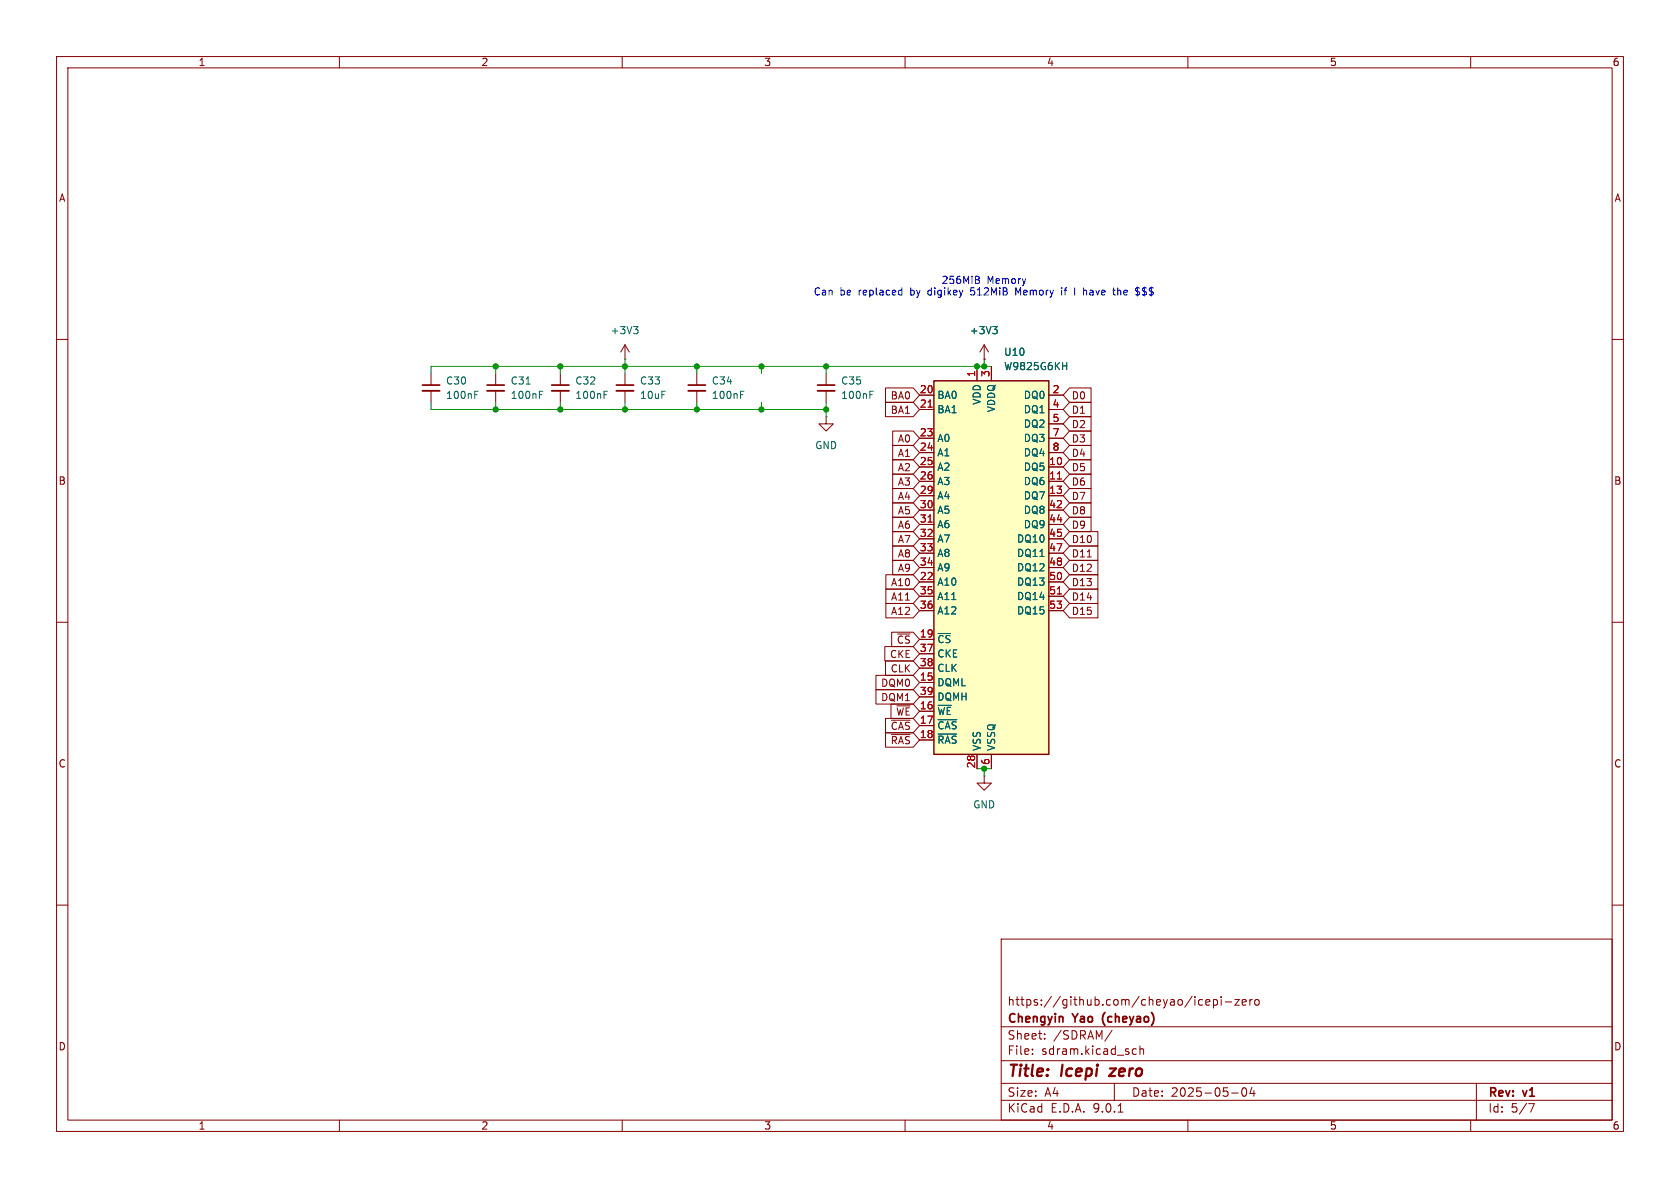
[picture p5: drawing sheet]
<svg xmlns="http://www.w3.org/2000/svg" width="297mm" height="210mm" viewBox="0 0 297 210" stroke-linecap="round" stroke-linejoin="round" font-family="sans-serif">
<g fill="none" stroke="#840000" stroke-width=".18">
<path d="M10 10h277v190h-277zM12 12h273v186h-273zM60 10v2M110 10v2M160 10v2M210 10v2M260 10v2M10 60h2M99.1 66v2.1M99.1 69.1v2M110.5 63.5h.1M110.5 61l-.8 1.2"/>
<path d="M110.5 61l.8 1.2M110.5 61v2.5M285 60h2M10 110h2M285 110h2M10 160h2M177 166h108v32h-108zM212 177.6h.6M212 176.8h.6M213.2 177.2l.7-.1-.1-.3-.4-.1-.2 .2v.7h.6M214.5 176.8l.5-.1 .2 .3v.4l-.1 .2h-.6M214.5 176.7v1.5"/>
<path d="M215.9 176.2v.1M215.9 176.7v1M216.6 177.1h1.1M218.3 176.7h.8l-.8 1h.8M219.6 177.2l.7-.1-.1-.3-.4-.1-.2 .2 .1 .7h.5M221 176.7v1M221.4 176.7l-.3 .1-.1 .2M222 176.8l.3-.1 .3 .3v.4l-.3 .3-.3-.1-.2-.2v-.4zM285 160h2M60 198v2M110 198v2M160 198v2"/>
<path d="M177 194.5h108M177 191.5h108M177 187.5h108M177 181.5h108M182.5 186.3v.1M182.5 185.5v.1M184.7 183.6v.1M184.7 182.8v.1M196.6 182.1l-1.3 2M197 191.5v3M197.7 196.6h.8M200.3 186.3h.6"/>
<path d="M200.3 185.5h.6M201.5 185.5l.2-.1 .4 .1 .1 .9M201.5 184.9v1.5M210 198v2M217.7 193.2h1.2M219.7 192.4l.2-.1a.81 .81 0 0 1 .6 .6 .81 .81 0 0 1-.3 .8l-.2 .1a.81 .81 0 0 1-.3-1.4zM221.3 192.2l-.3 1.1h.9M221.7 192.8v1M260 198v2M261 191.5v6.5M270.2 195.1h1l-.6 1.5"/>
</g>
<path d="M197.3 188.9l-1.2 1.3h1" fill="none" stroke="#840000" stroke-width=".4"/>
<path d="M97.5 68.1h3.1" fill="none" stroke="#840000" stroke-width=".3"/>
<path d="M97.5 69.1h3.1" fill="none" stroke="#840000" stroke-width=".33"/>
<path d="M112 57.7h.8l-.4 .5M112.5 58.2l.3 .3v.3l-.3 .2M106.8 69.8h.4M106.8 69.2h.6" fill="none" stroke="#006464" stroke-width=".18"/>
<path d="M165.1 67.3h20.3v66.1h-20.3z" fill="#ffffc2"/>
<path d="M165.1 67.3h20.3v66.1h-20.3z" fill="none" stroke="#840000" stroke-width=".25"/>
<g fill="none" stroke="#840000" stroke-width=".18">
<path d="M76.2 66v2.1M76.2 69.1v2M87.6 66v2.1M87.6 69.1v2M110.5 66v2.1M110.5 69.1v2M123.2 66v2.1M123.2 69.1v2M146 73.7v1.2h1.3l-1.3 1.3-1.2-1.3h1.2M146 73.7h.1M146 66v2.1M146 69.1v2"/>
<path d="M156.5 71.1h4.9l1.2 1.3-1.2 1.3h-4.9zM156.5 68.6h4.9l1.2 1.3-1.2 1.2h-4.9zM157.8 76.2h3.6l1.2 1.3-1.2 1.2h-3.6zM157.8 78.7h3.6l1.2 1.3-1.2 1.3h-3.6zM162.6 69.9h2.5M162.6 72.4h2.5M162.6 77.5h2.5M172.7 64.8v2.5M174 63.5h.1M174 61l-.8 1.2M174 61l.8 1.2M174 61v2.5"/>
<path d="M175.3 64.8v2.5M185.4 69.9h2.6M185.4 72.4h2.6M185.4 77.5h2.6M185.4 74.9h2.6M189.1 71.1h3.8v2.6h-3.8l-1.1-1.3zM189.1 73.7h3.8v2.5h-3.8l-1.1-1.3zM189.1 78.7h3.8v2.6h-3.8l-1.1-1.3zM189.1 76.2h3.8v2.5h-3.8l-1.1-1.2zM189.1 68.6h3.8v2.5h-3.8l-1.1-1.2zM157.8 91.4h3.6l1.2 1.3-1.2 1.3h-3.6zM157.8 88.9h3.6l1.2 1.3-1.2 1.2h-3.6z"/>
<path d="M157.8 96.5h3.6l1.2 1.3-1.2 1.3h-3.6zM157.8 99.1h3.6l1.2 1.2-1.2 1.3h-3.6zM157.8 81.3h3.6l1.2 1.3-1.2 1.2h-3.6zM157.8 94h3.6l1.2 1.3-1.2 1.2h-3.6zM157.8 86.4h3.6l1.2 1.2-1.2 1.3h-3.6zM157.8 83.8h3.6l1.2 1.3-1.2 1.3h-3.6zM162.6 80h2.5M162.6 82.6h2.5M162.6 85.1h2.5M162.6 87.6h2.5M162.6 90.2h2.5M162.6 92.7h2.5"/>
<path d="M162.6 95.3h2.5M162.6 97.8h2.5M185.4 80h2.6M185.4 82.6h2.6M185.4 85.1h2.6M185.4 87.6h2.6M185.4 90.2h2.6M185.4 92.7h2.6M185.4 95.3h2.6M185.4 97.8h2.6M189.1 81.3h3.8v2.5h-3.8l-1.1-1.2zM189.1 91.4h3.8v2.6h-3.8l-1.1-1.3z"/>
<path d="M189.1 94h5v2.5h-5l-1.1-1.2zM189.1 96.5h5v2.6h-5l-1.1-1.3zM189.1 88.9h3.8v2.5h-3.8l-1.1-1.2zM189.1 86.4h3.8v2.5h-3.8l-1.1-1.3zM189.1 99.1h5v2.5h-5l-1.1-1.3zM189.1 83.8h3.8v2.6h-3.8l-1.1-1.3zM192.2 98.5h.7M154.9 119.4h6.5l1.2 1.3-1.2 1.2h-6.5zM156.4 114.3h5l1.2 1.3-1.2 1.2h-5zM156.5 116.8h4.9l1.2 1.3-1.2 1.3h-4.9zM156.6 104.1h4.8l1.2 1.3-1.2 1.3h-4.8zM156.6 106.7h4.8l1.2 1.3-1.2 1.2h-4.8z"/>
<path d="M156.6 101.6h4.8l1.2 1.3-1.2 1.2h-4.8zM157.6 111.8h3.8l1.2 1.2-1.2 1.3h-3.8zM162.6 100.3h2.5M162.6 102.9h2.5M162.6 105.4h2.5M162.6 108h2.5M162.6 113h2.5M162.6 115.6h2.5M162.6 118.1h2.5M185.4 100.3h2.6M185.4 102.9h2.6M185.4 105.4h2.6"/>
<path d="M185.4 108h2.6M189.1 104.1h5v2.6h-5l-1.1-1.3zM189.1 101.6h5v2.5h-5l-1.1-1.2zM189.1 106.7h5v2.5h-5l-1.1-1.2zM154.9 121.9h6.5l1.2 1.3-1.2 1.3h-6.5zM156.5 127h4.9l1.2 1.3-1.2 1.2h-4.9zM156.5 129.5h4.9l1.2 1.3-1.2 1.3h-4.9zM157.5 124.5h3.9l1.2 1.2-1.2 1.3h-3.9zM157.6 127.3h3.3M157.6 129.9h3.3M162.6 120.7h2.5M162.6 123.2h2.5"/>
<path d="M162.6 125.7h2.5M162.6 128.3h2.5M162.6 130.8h2.5M172.7 133.4v2.5M174 137.2v1.2h1.3l-1.3 1.3-1.3-1.3h1.3M174 137.2h.1M175.3 133.4v2.5"/>
</g>
<path d="M164.1 72h.7M164.1 92.3h.7M186.9 84.7h.8M186.9 105h.8" fill="none" stroke="#a90000" stroke-width=".18"/>
<g fill="none" stroke="#006464" stroke-width=".18">
<path d="M175.5 57.7h.8l-.4 .5M176 58.2l.3 .3v.3l-.3 .2M83.9 69.8h.5M83.9 69.2h.6M93 67.9h.7M95.4 69.8h.4M95.4 69.2h.6M130.9 69.8h.4M130.9 69.2h.6M153.8 69.8h.4M153.8 69.2h.6M187.9 64.7h.7"/>
<path d="M188.6 64.1v1.2M165.8 127.2h3.3M165.8 129.8h3.3"/>
</g>
<path d="M74.7 68.1h3M86.1 68.1h3.1M109 68.1h3M121.7 68.1h3M144.5 68.1h3.1" fill="none" stroke="#840000" stroke-width=".3"/>
<path d="M74.7 69.1h3M86.1 69.1h3.1M109 69.1h3M121.7 69.1h3M144.5 69.1h3.1" fill="none" stroke="#840000" stroke-width=".33"/>
<g fill="none" stroke="#009600" stroke-width=".18">
<path d="M76.2 71.1v1.3h69.8M87.6 64.8v1.2M87.6 71.1v1.3M99.1 64.8v1.2M99.1 71.1v1.3M110.5 63.5v2.5M110.5 71.1v1.3M123.2 64.8v1.2M123.2 71.1v1.3M134.6 64.8v1.2M134.6 71.1v1.3M146 64.8v1.2"/>
<path d="M146 71.1v2.6M174 63.5v1.3M175.3 64.8h-99.1v1.2M172.7 135.9h2.6M174 135.9v1.3"/>
</g>
<g fill="none" stroke="#0000c2" stroke-width=".18">
<path d="M159.1 51.3l.3 .1M159.4 50.9v1.3M159.4 52.1l-.3 .1M171.6 52l.2 .2M171.7 50.9l-.1 .6 .2-.1M172.9 48.8l.2 .3-.2 .3 .2 .2 .1 .3-.3 .2h-.5M180 51.8l-.4-.9v1.3M187.7 50.9v.1M187.7 51.3v.9M188.1 51.3h.5M188.6 50.9l-.3 .2v1.1M190 50.9v1.3"/>
<path d="M197.6 50.9v1.3M198 51.3l-.4 .1M202 52.1l.1 .1M202.1 50.9l-.1 .2 .1 .3"/>
</g>
<g fill="#009600" stroke="#009600" stroke-width=".18">
<circle cx="146" cy="64.8" r=".46"/>
<circle cx="172.7" cy="64.8" r=".46"/>
<circle cx="146" cy="72.4" r=".46"/>
<circle cx="174" cy="64.8" r=".46"/>
<circle cx="134.6" cy="72.4" r=".46"/>
<circle cx="123.2" cy="64.8" r=".46"/>
<circle cx="134.6" cy="64.8" r=".46"/>
<circle cx="123.2" cy="72.4" r=".46"/>
<circle cx="110.5" cy="64.8" r=".46"/>
<circle cx="110.5" cy="72.4" r=".46"/>
<circle cx="87.6" cy="64.8" r=".46"/>
<circle cx="87.6" cy="72.4" r=".46"/>
<circle cx="99.1" cy="64.8" r=".46"/>
<circle cx="99.1" cy="72.4" r=".46"/>
<circle cx="174" cy="135.9" r=".46"/>
</g>
<g font-size="2.8" fill="#840000">
<text x="178" y="190.9">Title:</text>
<text x="187.7" y="190.9">Icepi</text>
<text x="197.1" y="190.9">zero</text>
</g>
<g font-size="2.1" fill="#840000">
<text x="178" y="178">https://github.com/cheyao/icepi-zero</text>
<text x="178" y="184">Sheet:</text>
<text x="178" y="181.2">Chengyin</text>
<text x="186.2" y="184">/SDRAM/</text>
<text x="189.8" y="181.2">Yao</text>
<text x="195.6" y="181.2">(cheyao)</text>
<text x="178" y="186.7">File:</text>
<text x="184.1" y="186.7">sdram.kicad_sch</text>
<text x="178" y="196.9">KiCad</text>
<text x="178" y="194.1">Size:</text>
<text x="184.7" y="194.1">A4</text>
<text x="185.7" y="196.9">E.D.A.</text>
<text x="193.3" y="196.9">9.0.1</text>
<text x="200" y="194.1">Date:</text>
<text x="207" y="194.1">2025-05-04</text>
<text x="263" y="194.3">Rev:</text>
<text x="263" y="196.9">Id:</text>
<text x="267.1" y="196.9">5/7</text>
<text x="269.4" y="194.3">v1</text>
</g>
<g font-size="1.8" fill="#840000">
<text x="35" y="11.9">1</text>
<text x="85" y="11.9">2</text>
<text x="135" y="11.9">3</text>
<text x="185" y="11.9">4</text>
<text x="235" y="11.9">5</text>
<text x="285" y="11.9">6</text>
<text x="10.3" y="35.9">A</text>
<text x="285.3" y="35.9">A</text>
<text x="157.4" y="70.8">BA0</text>
<text x="189.4" y="70.8">D0</text>
<text x="157.4" y="73.3">BA1</text>
<text x="189.4" y="73.3">D1</text>
<text x="189.4" y="75.9">D2</text>
<text x="158.6" y="83.5">A2</text>
<text x="158.6" y="78.4">A0</text>
<text x="158.6" y="81">A1</text>
<text x="189.4" y="83.5">D5</text>
<text x="189.4" y="81">D4</text>
<text x="189.4" y="78.4">D3</text>
<text x="10.3" y="85.9">B</text>
<text x="158.6" y="88.6">A4</text>
<text x="158.6" y="86">A3</text>
<text x="189.4" y="88.6">D7</text>
<text x="189.4" y="86">D6</text>
<text x="285.3" y="85.9">B</text>
<text x="158.6" y="93.7">A6</text>
<text x="158.6" y="91.1">A5</text>
<text x="189.4" y="93.7">D9</text>
<text x="189.4" y="91.1">D8</text>
<text x="158.6" y="98.7">A8</text>
<text x="158.6" y="101.3">A9</text>
<text x="158.6" y="96.2">A7</text>
<text x="189.4" y="96.2">D10</text>
<text x="189.4" y="98.7">D11</text>
<text x="189.4" y="101.3">D12</text>
<text x="157.4" y="106.4">A11</text>
<text x="157.4" y="103.8">A10</text>
<text x="189.4" y="106.4">D14</text>
<text x="189.4" y="103.8">D13</text>
<text x="157.4" y="108.9">A12</text>
<text x="158.4" y="114">~{CS}</text>
<text x="189.4" y="108.9">D15</text>
<text x="157.2" y="116.5">CKE</text>
<text x="157.4" y="119.1">CLK</text>
<text x="155.7" y="124.1">DQM1</text>
<text x="155.7" y="121.6">DQM0</text>
<text x="157.4" y="129.2">~{CAS}</text>
<text x="157.4" y="131.8">~{RAS}</text>
<text x="158.3" y="126.7">~{WE}</text>
<text x="10.3" y="135.9">C</text>
<text x="285.3" y="135.9">C</text>
<text x="10.3" y="185.9">D</text>
<text x="285.3" y="185.9">D</text>
<text x="35" y="199.9">1</text>
<text x="85" y="199.9">2</text>
<text x="135" y="199.9">3</text>
<text x="185" y="199.9">4</text>
<text x="235" y="199.9">5</text>
<text x="285" y="199.9">6</text>
</g>
<g font-size="1.8" fill="#0000c2">
<text x="143.7" y="52.4">Can</text>
<text x="148.5" y="52.4">be</text>
<text x="151.9" y="52.4">replaced</text>
<text x="161.2" y="52.4">by</text>
<text x="164.5" y="52.4">digikey</text>
<text x="166.4" y="50.4">256MiB</text>
<text x="172.3" y="52.4">512MiB</text>
<text x="174.5" y="50.4">Memory</text>
<text x="180.4" y="52.4">Memory</text>
<text x="191.2" y="52.4">I</text>
<text x="193" y="52.4">have</text>
<text x="198.5" y="52.4">the</text>
<text x="202.6" y="52.4">$$$</text>
</g>
<g font-size="1.8" fill="#006464">
<text x="107.8" y="59.3">+3V3</text>
<text x="171.3" y="59.3">+3V3</text>
<text x="177.4" y="63.1">U10</text>
<text x="177.4" y="65.6">W9825G6KH</text>
<text x="78.7" y="70.7">100nF</text>
<text x="78.7" y="68.2">C30</text>
<text x="90.2" y="70.7">100nF</text>
<text x="90.2" y="68.2">C31</text>
<text x="101.6" y="70.7">100nF</text>
<text x="101.6" y="68.2">C32</text>
<text x="113" y="68.2">C33</text>
<text x="113" y="70.7">10uF</text>
<text x="125.7" y="70.7">100nF</text>
<text x="125.7" y="68.2">C34</text>
<text x="148.6" y="70.7">100nF</text>
<text x="148.6" y="68.2">C35</text>
<text x="165.6" y="70.7">BA0</text>
<text x="173.6" y="71.6" transform="rotate(-90 173.6 71.6)">VDD</text>
<text x="180.9" y="70.7">DQ0</text>
<text x="165.6" y="73.3">BA1</text>
<text x="176.1" y="73" transform="rotate(-90 176.1 73)">VDDQ</text>
<text x="180.9" y="73.3">DQ1</text>
<text x="180.9" y="75.8">DQ2</text>
<text x="144" y="79.6">GND</text>
<text x="165.6" y="78.3">A0</text>
<text x="165.6" y="80.9">A1</text>
<text x="165.6" y="83.4">A2</text>
<text x="180.9" y="78.3">DQ3</text>
<text x="180.9" y="80.9">DQ4</text>
<text x="180.9" y="83.4">DQ5</text>
<text x="165.6" y="86">A3</text>
<text x="165.6" y="88.5">A4</text>
<text x="180.9" y="86">DQ6</text>
<text x="180.9" y="88.5">DQ7</text>
<text x="165.6" y="91">A5</text>
<text x="165.6" y="93.6">A6</text>
<text x="180.9" y="91">DQ8</text>
<text x="180.9" y="93.6">DQ9</text>
<text x="165.6" y="96.1">A7</text>
<text x="165.6" y="98.7">A8</text>
<text x="165.6" y="101.2">A9</text>
<text x="179.7" y="96.1">DQ10</text>
<text x="179.7" y="98.7">DQ11</text>
<text x="179.7" y="101.2">DQ12</text>
<text x="165.6" y="103.7">A10</text>
<text x="165.6" y="106.3">A11</text>
<text x="179.7" y="103.7">DQ13</text>
<text x="179.7" y="106.3">DQ14</text>
<text x="165.6" y="108.8">A12</text>
<text x="165.6" y="113.9">~{CS}</text>
<text x="179.7" y="108.8">DQ15</text>
<text x="165.6" y="116.4">CKE</text>
<text x="165.6" y="119">CLK</text>
<text x="165.6" y="121.5">DQML</text>
<text x="165.6" y="124.1">DQMH</text>
<text x="165.6" y="126.6">~{WE}</text>
<text x="165.6" y="129.1">~{CAS}</text>
<text x="165.6" y="131.7">~{RAS}</text>
<text x="173.6" y="132.8" transform="rotate(-90 173.6 132.8)">VSS</text>
<text x="176.1" y="132.8" transform="rotate(-90 176.1 132.8)">VSSQ</text>
<text x="172" y="143.1">GND</text>
</g>
<g font-size="1.8" fill="#a90000">
<text x="162.5" y="69.6">20</text>
<text x="172.5" y="66.7" transform="rotate(-90 172.5 66.7)">1</text>
<text x="175" y="66.7" transform="rotate(-90 175 66.7)">3</text>
<text x="186" y="69.6">2</text>
<text x="162.5" y="72.1">21</text>
<text x="162.5" y="77.2">23</text>
<text x="186" y="72.1">4</text>
<text x="186" y="74.7">5</text>
<text x="186" y="77.2">7</text>
<text x="162.5" y="79.8">24</text>
<text x="162.5" y="82.3">25</text>
<text x="185.4" y="82.3">10</text>
<text x="186" y="79.8">8</text>
<text x="162.5" y="84.8">26</text>
<text x="162.5" y="87.4">29</text>
<text x="162.5" y="89.9">30</text>
<text x="185.4" y="84.8">11</text>
<text x="185.4" y="87.4">13</text>
<text x="185.4" y="89.9">42</text>
<text x="162.5" y="92.5">31</text>
<text x="162.5" y="95">32</text>
<text x="185.4" y="92.5">44</text>
<text x="185.4" y="95">45</text>
<text x="162.5" y="97.5">33</text>
<text x="162.5" y="100.1">34</text>
<text x="185.4" y="97.5">47</text>
<text x="185.4" y="100.1">48</text>
<text x="162.5" y="102.6">22</text>
<text x="162.5" y="105.2">35</text>
<text x="162.5" y="107.7">36</text>
<text x="185.4" y="102.6">50</text>
<text x="185.4" y="105.2">51</text>
<text x="185.4" y="107.7">53</text>
<text x="162.5" y="112.8">19</text>
<text x="162.5" y="115.3">37</text>
<text x="162.5" y="117.9">38</text>
<text x="162.5" y="120.4">15</text>
<text x="162.5" y="122.9">39</text>
<text x="162.5" y="125.5">16</text>
<text x="162.5" y="128">17</text>
<text x="162.5" y="130.6">18</text>
<text x="172.5" y="135.9" transform="rotate(-90 172.5 135.9)">28</text>
<text x="175" y="135.3" transform="rotate(-90 175 135.3)">6</text>
</g>
</svg>
